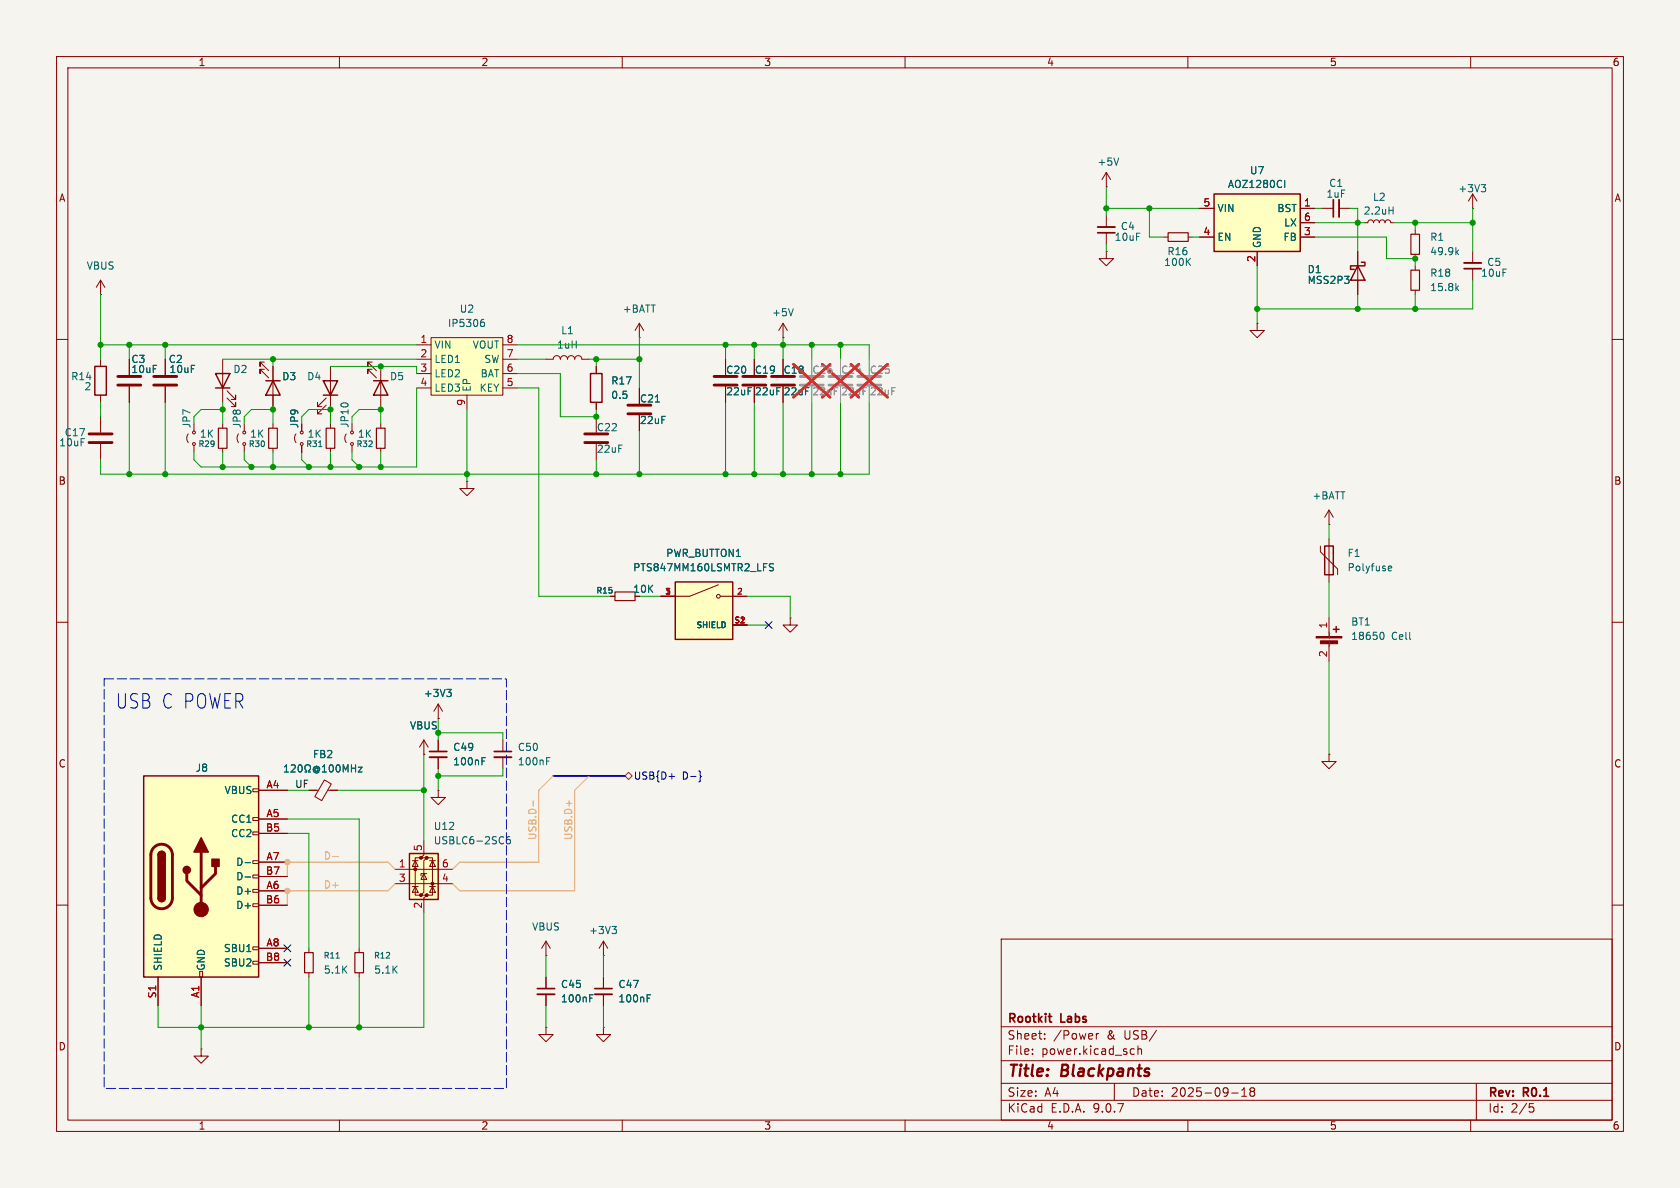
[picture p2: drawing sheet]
<svg xmlns="http://www.w3.org/2000/svg" width="297mm" height="210mm" viewBox="0 0 297 210" stroke-linecap="round" stroke-linejoin="round" font-family="sans-serif">
<path d="M0 0h297v210h-297z" fill="#f5f4ef" stroke="#f5f4ef" stroke-width=".18"/>
<g fill="none" stroke="#840000" stroke-width=".18">
<path d="M10 10h277v190h-277zM12 12h273v186h-273zM60 10v2M110 10v2M160 10v2M210 10v2M260 10v2M195.6 33h.1M195.6 30.5l-.8 1.3M195.6 30.5l.7 1.3M195.6 30.5v2.5M195.6 38.1v2"/>
<path d="M195.6 44.5v1.2h1.2l-1.2 1.3-1.3-1.3h1.3M195.6 44.5h.1M195.6 41.1v2.1M222.2 57.2v1.2h1.3l-1.3 1.3-1.2-1.3h1.2M222.2 57.2h.1M10 60h2M285 60h2M10 110h2M285 110h2M10 160h2M54.6 167.6v.8M54.6 172v.7"/>
<path d="M96.5 168.9h.1M96.5 166.4l-.7 1.2M96.5 166.4l.8 1.2M96.5 166.4v2.5M96.5 172.7v2.1M96.5 175.8v2M106.7 168.9h.1M106.7 166.4v2.5M106.7 172.7v2.1M106.7 175.8v2M106.7 166.4l-.8 1.2M106.7 166.4l.7 1.2"/>
<path d="M177 166h108v32h-108zM285 160h2M60 198v2M96.5 181.6v1.3h1.3l-1.3 1.3-1.3-1.3h1.3M96.5 181.6h.1M106.7 181.6v1.3h1.2l-1.2 1.3-1.3-1.3h1.3M106.7 181.6h.1M110 198v2M160 198v2M177 194.5h108M177 191.5h108M177 187.5h108"/>
<path d="M177 181.5h108M182.5 186.3v.1M182.5 185.5v.1M184.7 183.6v.1M184.7 182.8v.1M193.8 182.7v1M194.2 182.7l-.2 .1-.2 .2M197 191.5v3M200.1 185.4l.4 .1M200.5 186.3l-.4 .1M201.2 185.5l.2-.1 .3 .1 .1 .9M201.2 184.9v1.5"/>
<path d="M210 198v2M217.7 193.2h1.2M219.5 193.8h.9M219.5 192.7l.5-.4v1.5M221.2 192.9l-.2 .3v.5l.2 .1 .5-.1 .1-.2-.1-.4-.2-.2M221.2 192.9l-.2-.2 .2-.4 .5 .1 .1 .2-.3 .3M221.2 192.9h.3M260 198v2M261 191.5v6.5M270.4 195.1h.7M270.5 195.7h.4l.3 .3-.2 .5-.5 .1"/>
</g>
<path d="M194.1 41.1h3M95 174.8h3M105.2 174.8h3M185.3 179.7h.6M185.8 180.7h.1" fill="none" stroke="#840000" stroke-width=".3"/>
<path d="M53.8 168.4h1.6v3.6h-1.6z" fill="none" stroke="#840000" stroke-width=".2"/>
<path d="M197.8 27.9l-.4 1.3M59.4 169.4h.6M104.3 176.5h.4M104.3 175.8h.6M108.2 163.8h.8l-.4 .5M108.7 164.3l.3 .2v.3l-.3 .2M114.4 176.5h.4M114.4 175.8h.6" fill="none" stroke="#006464" stroke-width=".18"/>
<path d="M194.1 40.1h3M95 175.8h3M105.2 175.8h3" fill="none" stroke="#840000" stroke-width=".33"/>
<path d="M214.6 34.3h15.3v10.2h-15.3z" fill="#ffffc2"/>
<path d="M214.6 34.3h15.3v10.2h-15.3z" fill="none" stroke="#840000" stroke-width=".25"/>
<path d="M212.1 36.8h2.5M229.9 36.8h2.5M229.9 39.4h2.5M212.1 41.9h2.5M222.2 44.5v2.5M229.9 41.9h2.5M58.4 74.9v.8M58.4 79.2v.8M63.5 167.6v.8M63.5 172v.7" fill="none" stroke="#840000" stroke-width=".18"/>
<path d="M227.1 31.9v1.2M56.3 78.9h.6" fill="none" stroke="#006464" stroke-width=".18"/>
<path d="M57.7 75.7h1.5v3.5h-1.5zM62.7 168.4h1.6v3.6h-1.6z" fill="none" stroke="#840000" stroke-width=".2"/>
<path d="M72.4 150.9h5.1v8.1h-5.1z" fill="#ffffc2"/>
<g fill="#840000" stroke="#840000" stroke-width=".18">
<circle cx="73.4" cy="153.7" r=".25"/>
<circle cx="74.4" cy="151.6" r=".25"/>
<circle cx="74.4" cy="158.2" r=".25"/>
<circle cx="75.4" cy="151.6" r=".25"/>
<circle cx="75.4" cy="158.2" r=".25"/>
<circle cx="76.5" cy="156.2" r=".25"/>
</g>
<g fill="none" stroke="#840000" stroke-width=".18">
<path d="M69.8 153.7h10.2M69.8 156.2h10.2M72.9 156.7h1M72.9 152.1h1M73.4 152.1l.5 1.1h-1zM73.4 156.7l.5 1h-1zM74.4 151.6h-1v6.6h1M74.9 148.6v2.5l-.5 .5h1l-.5 .5v5.6l-.5 .5h1l-.5 .6v2.5M74.9 154.4l.5 1h-1zM75.4 154.4h-1v.4M75.4 151.6h1.1v6.6h-1.1M75.9 156.7h1.1"/>
<path d="M75.9 152.1h1.1M76.5 152.1l.5 1.1h-1.1zM76.5 156.7l.5 1h-1.1zM35.6 185.4v1.3h1.2l-1.2 1.3-1.3-1.3h1.3M35.6 185.4h.1"/>
</g>
<path d="M72.4 150.9h5.1v8.1h-5.1z" fill="none" stroke="#840000" stroke-width=".25"/>
<path d="M90.1 147.9l-.3 .1a.86 .86 0 0 0 0 1.2l.4-.2v-.4l-.2-.2h-.2l-.3 .2" fill="none" stroke="#006464" stroke-width=".18"/>
<path d="M25.4 137.2h20.3v35.5h-20.3z" fill="#ffffc2"/>
<g fill="none" stroke="#840000" stroke-width=".18">
<path d="M233.7 36.8h2M236.7 36.8h2.1M241.3 39.4h.5l.2-.4 .3-.1 .4 .1 .1 .4 .2-.4 .3-.1 .4 .1 .1 .4 .2-.4 .3-.1 .4 .1 .2 .4 .1-.4 .4-.1 .3 .1 .2 .4h.5M260.3 36.8h.1M260.3 34.3l-.7 1.3M260.3 34.3l.8 1.3M260.3 34.3v2.5M113 59.7h.1M113 57.2l-.7 1.2M113 57.2l.8 1.2M113 57.2v2.5M96.5 63.5h1.3a.64 .64 0 0 1 .6-.6 .64 .64 0 0 1 .7 .6 .64 .64 0 0 1 .6-.6 .64 .64 0 0 1 .6 .6 .64 .64 0 0 1 .7-.6 .64 .64 0 0 1 .6 .6 .64 .64 0 0 1 .6-.6 .64 .64 0 0 1 .7 .6h1.2"/>
<path d="M105.4 73.7v2.8M105.4 78.5v2.8M113 68.6v2.8M113 73.4v2.8M82.5 85.1v1.3h1.3l-1.3 1.2-1.2-1.2h1.2M82.5 85.1h.1M44.7 139.4h1v.6h-1zM45.7 139.7h5.1M54.6 139.7h1.7M57.4 137.9l1.2 .7-1.7 2.9-1.2-.7zM57.9 139.7h1.8M74.9 133.4h.1"/>
<path d="M74.9 130.8l-.7 1.3M74.9 130.8l.8 1.3M74.9 130.8v2.6M77.5 127h.1M77.5 139.7v1.3h1.2l-1.2 1.2-1.3-1.2h1.3M77.5 139.7h.1M77.5 124.5l-.8 1.2M77.5 124.5l.7 1.2M77.5 124.5v2.5M77.5 130.8v2M77.5 133.9v2M44.7 144.5h1v.5h-1z"/>
<path d="M44.7 147.1h1v.5h-1zM44.7 152.1h1v.6h-1zM44.7 154.7h1v.5h-1zM44.7 157.2h1v.5h-1zM44.7 159.8h1v.5h-1zM45.7 144.8h5.1M45.7 147.3h5.1M45.7 152.4h5.1M45.7 154.9h5.1M45.7 157.5h5.1M27.9 172.7v5.1M35.3 171.7h.5v1h-.5z"/>
<path d="M35.6 172.7v5.1M44.7 167.4h1v.5h-1zM44.7 169.9h1v.5h-1zM45.7 160h5.1M45.7 167.6h5.1M45.7 170.2h5.1"/>
</g>
<path d="M25.4 137.2h20.3v35.5h-20.3zM27.9 151.1a.64 .64 0 0 1 .7-.6 .64 .64 0 0 1 .6 .6M27.9 158.8a.64 .64 0 0 0 .7 .6 .64 .64 0 0 0 .6-.6" fill="none" stroke="#840000" stroke-width=".25"/>
<path d="M103.4 76.7h4M103.4 78.2h4M111 71.6h4.1M111 73.2h4.1M27.2 149.8a1.9 1.9 0 0 1 2.1-.4 1.9 1.9 0 0 1 1.2 1.7v7.7a1.91 1.91 0 0 1-1.9 1.8 1.91 1.91 0 0 1-1.9-1.8v-7.8l.1-.7zM33 154.4v1.3l2.6 2.5M35.6 150.6v10.2M38.1 153.2v1.2l-2.5 2.6" fill="none" stroke="#840000" stroke-width=".51"/>
<g fill="#840000" stroke="#840000" stroke-width=".25">
<path d="M27.9 151.1h1.3v7.7h-1.3z"/>
<path d="M28.1 150.7a.64 .64 0 0 1 .7-.2 .64 .64 0 0 1 .4 .6h-1.3z"/>
<path d="M27.9 158.8h1.3a.64 .64 0 0 1-.6 .6 .64 .64 0 0 1-.7-.6z"/>
<path d="M35.6 148.1l1.2 2.5h-2.5z"/>
<path d="M37.5 151.9h1.2v1.3h-1.2z"/>
<circle cx="33" cy="153.8" r=".63"/>
</g>
<circle cx="35.6" cy="160.8" r="1.27" fill="#840000" stroke="#840000" stroke-width=".18"/>
<g fill="none" stroke="#006464" stroke-width=".18">
<path d="M245.6 37.2h.7M246.3 36.6v1.3M261.9 32.6h.7l-.4 .5M262.4 33.1l.2 .3v.3l-.2 .2M115.9 71.1h.7M50.3 136.5h.7M50.3 135.6l.3-.4v1.3M51.5 135.3l.5-.1 .2 .4-.8 .9h.8M52.8 135.3l.2-.1a.68 .68 0 0 1 .4 .6 .68 .68 0 0 1-.4 .7l-.2-.2-.1-.3zM53.9 136.5h.3v-.3a.54 .54 0 0 1-.3-.7 .54 .54 0 0 1 .8-.2 .58 .58 0 0 1-.1 .9v.3h.3M56.2 135.9a.31 .31 0 0 0-.4-.1 .31 .31 0 0 0 0 .5 .31 .31 0 0 0 .4-.1M56.2 135.7v.5"/>
<path d="M56.2 136.2l.1 .1a.55 .55 0 0 0-.3-.9 .55 .55 0 0 0-.6 .6 .61 .61 0 0 0 .3 .6 .61 .61 0 0 0 .7-.1M57 136.5h.7M57 135.6l.4-.4v1.3M58.3 135.3l.2-.1a.68 .68 0 0 1 .4 .6 .68 .68 0 0 1-.4 .7l-.2-.2-.1-.3zM59.5 135.3l.2-.1a.68 .68 0 0 1 .5 .6 .68 .68 0 0 1-.5 .7l-.2-.2-.1-.3zM60.7 136.5v-1.3l.4 .9 .4-.9v1.3M62.1 135.2v1.3M62.1 135.8h.8M62.9 135.2v1.3M63.3 135.6h.7l-.7 .9h.7M79 121.9h.8l-.5 .4M79.5 122.3l.3 .3v.3l-.3 .2"/>
<path d="M85.2 134.5h.4M85.2 133.9h.6M43.3 152.5h1M43.3 155h1"/>
</g>
<path d="M235.7 35.3v3.1M75.9 132.8h3.1" fill="none" stroke="#840000" stroke-width=".3"/>
<path d="M236.7 35.3v3.1M75.9 133.9h3.1" fill="none" stroke="#840000" stroke-width=".33"/>
<path d="M76.2 59.7h12.7v10.2h-12.7z" fill="#ffffc2"/>
<g fill="none" stroke="#840000" stroke-width=".18">
<path d="M76.2 59.7h12.7v10.2h-12.7zM205.7 41.9h.8M210.1 41.9h.7M33.3 76.7l-.3 .7 .3 .8M34.3 78.7v1.3M39.4 63.5v7.6M39.4 74.9v.8M39.4 79.2v.8M40.1 70.4l1.6 1.5v-.8v.8h-.8M40.1 69.1l1.6 1.5v-.7v.7h-.8M42.2 76.7l-.3 .7 .3 .8M43.2 78.7v1.3"/>
<path d="M46.7 64h-.7v.8v-.8l1.5 1.5M46.7 65.3h-.7v.7v-.7l1.5 1.5M48.3 64.8v7.6M48.3 74.9v.8M48.3 79.2v.8M52.3 76.7l-.2 .7 .2 .8M53.3 78.7v1.3M57.7 71.6l-1.6 1.6v-.8v.8h.8M57.7 70.4l-1.6 1.5v-.8v.8h.8M58.4 64.8v7.6M65.8 64h-.8v.8v-.8l1.5 1.5M65.8 65.3h-.8v.7v-.7l1.5 1.5"/>
<path d="M67.3 64.8v7.6M73.7 61h2.5M73.7 63.5h2.5M73.7 66h2.5M73.7 68.6h2.5M82.5 69.9v2.5M88.9 61h2.5M88.9 63.5h2.5M88.9 66h2.5M88.9 68.6h2.5M105.4 64.8v1.2M105.4 71.1v1.3"/>
<path d="M107.9 105.4h.8"/>
<circle cx="34.3" cy="78.5" r=".25"/>
<circle cx="34.3" cy="76.5" r=".25"/>
<circle cx="43.2" cy="76.5" r=".25"/>
<circle cx="43.2" cy="78.5" r=".25"/>
<circle cx="53.3" cy="78.5" r=".25"/>
<circle cx="53.3" cy="76.5" r=".25"/>
</g>
<path d="M85.2 56.9h.2l.3 .3-.1 .4-.4 .1M85.5 56.5h-.3M209.9 46.2l.6 .7M210.5 45.7l-.8 .7" fill="none" stroke="#006464" stroke-width=".18"/>
<path d="M38.1 66h2.5l-1.2 2.6zM38.1 68.6h2.5M47 67.3h2.5M48.3 67.3l1.2 2.6h-2.5zM57.1 67.3h2.6l-1.3 2.6zM57.1 69.9h2.6M66 67.3h2.6M67.3 67.3l1.3 2.6h-2.6zM104.4 66h2v5.1h-2z" fill="none" stroke="#840000" stroke-width=".25"/>
<path d="M206.5 41.1h3.6v1.6h-3.6zM38.6 75.7h1.5v3.5h-1.5zM47.5 75.7h1.5v3.5h-1.5zM108.7 104.6h3.6v1.6h-3.6z" fill="none" stroke="#840000" stroke-width=".2"/>
<path d="M119.4 102.9h10.1v10.1h-10.1z" fill="#ffffc2"/>
<path d="M240 47l1.3 2.5h-2.5zM240.7 46.4h.6v.6h-2.5v.6h.6M16.8 64.8h2v5.1h-2zM234.2 96.5h1.5v5.1h-1.5zM119.4 102.9h10.1v10.1h-10.1zM235.7 111.3h1M236.2 110.7v1.1" fill="none" stroke="#840000" stroke-width=".25"/>
<g fill="none" stroke="#840000" stroke-width=".18">
<path d="M212.1 36.8h2.5M229.9 36.8h2.5M229.9 39.4h2.5M17.8 52.1h.1M17.8 49.5v2.6M17.8 49.5l-.8 1.3M17.8 49.5l.7 1.3M138.4 59.7h.1M138.4 57.2v2.5M138.4 57.2l-.7 1.2M138.4 57.2l.8 1.2M212.1 41.9h2.5"/>
<path d="M222.2 44.5v2.5M229.9 41.9h2.5M240 44.5v7.6M250.2 40.6v.8M250.2 45v.7M250.2 47v.8M250.2 51.3v.8M260.3 44.5v2M260.3 47.5v2M17.8 63.5v1.3M17.8 69.9v1.2M17.8 73.7v2.8"/>
<path d="M17.8 78.5v2.8M22.9 63.5v2.8M22.9 68.3v2.8M29.2 63.5v2.8M29.2 68.3v2.8M48.3 64.8v2.5M48.3 69.9v2.5M53.3 78.7v1.3M61.2 76.7l-.2 .7 .2 .8M62.2 78.7v1.3M67.3 74.9v.8M67.3 79.2v.8"/>
<path d="M105.4 64.8v1.2M105.4 71.1v1.3M113 68.6v2.8M113 73.4v2.8M128.3 63.5v2.8M128.3 68.3v2.8M133.3 63.5v2.8M133.3 68.3v2.8M138.4 63.5v2.8M138.4 68.3v2.8M233.4 96.5v1l3.1 3.1v1M234.9 92.7h.1"/>
<path d="M234.9 90.2v2.5M234.9 95.3v7.6M234.9 90.2l-.7 1.2M234.9 90.2l.8 1.2M107.9 105.4h.8M127 103.4l-5.1 2h-5.1M127.4 105.4h4.7M129.5 110.5h2.6M139.7 109.2v1.3h1.3l-1.3 1.3-1.3-1.3h1.3M139.7 109.2h.1M234.9 109.2v3.3M234.9 114.3v2.5"/>
<path d="M45.7 139.7h5.1M54.6 139.7h1.3M58.4 139.7h1.3M74.9 133.4h.1M77.5 127h.1M77.5 130.8v2M77.5 133.9v2M88.9 130.8v2M88.9 133.9v2M234.9 133.4v1.2h1.3l-1.3 1.3-1.2-1.3h1.2M234.9 133.4h.1M45.7 144.8h5.1"/>
<path d="M45.7 147.3h5.1M45.7 152.4h5.1M45.7 154.9h5.1M45.7 157.5h5.1M27.9 172.7v5.1M35.6 172.7v5.1M45.7 160h5.1M45.7 167.6h5.1M45.7 170.2h5.1M96.5 172.7v2.1M96.5 175.8v2M106.7 172.7v2.1"/>
<path d="M106.7 175.8v2"/>
<circle cx="62.2" cy="78.5" r=".25"/>
<circle cx="62.2" cy="76.5" r=".25"/>
<circle cx="127" cy="105.4" r=".33"/>
</g>
<g fill="none" stroke="#006464" stroke-width=".18">
<path d="M227.1 31.9v1.2M140.2 54.6l-.4 1.2M257.5 50.9l.4 .5M257.5 44.5l.4 .5M257.9 50.5l-.5 .5M257.9 44.2l-.5 .5M115.9 71.1h.7M136.7 99.7l-.4-.1-.2 .2v.3l.5 .3 .1 .3-.2 .2-.5-.1M235 111.9v1M244.1 111.8h.2a.68 .68 0 0 1 .4 .6 .68 .68 0 0 1-.4 .6h-.2M245.4 100.7l.2 .2 .4-.1M245.4 100.2l.2-.1h.3l.1 .1v.2l-.6 .1"/>
<path d="M50.3 136.5h.7M50.3 135.6l.3-.4v1.3M51.5 135.3l.5-.1 .2 .4-.8 .9h.8M52.8 135.3l.2-.1a.68 .68 0 0 1 .4 .6 .68 .68 0 0 1-.4 .7l-.2-.2-.1-.3zM53.9 136.5h.3v-.3a.54 .54 0 0 1-.3-.7 .54 .54 0 0 1 .8-.2 .58 .58 0 0 1-.1 .9v.3h.3M56.2 135.9a.31 .31 0 0 0-.4-.1 .31 .31 0 0 0 0 .5 .31 .31 0 0 0 .4-.1M56.2 135.7v.5M56.2 136.2l.1 .1a.55 .55 0 0 0-.3-.9 .55 .55 0 0 0-.6 .6 .61 .61 0 0 0 .3 .6 .61 .61 0 0 0 .7-.1M57 136.5h.7M57 135.6l.4-.4v1.3M58.3 135.3l.2-.1a.68 .68 0 0 1 .4 .6 .68 .68 0 0 1-.4 .7l-.2-.2-.1-.3zM59.5 135.3l.2-.1a.68 .68 0 0 1 .5 .6 .68 .68 0 0 1-.5 .7l-.2-.2-.1-.3z"/>
<path d="M60.7 136.5v-1.3l.4 .9 .4-.9v1.3M62.1 135.2v1.3M62.1 135.8h.8M62.9 135.2v1.3M63.3 135.6h.7l-.7 .9h.7M79 121.9h.8l-.5 .4M79.5 122.3l.3 .3v.3l-.3 .2M85.2 134.5h.4M85.2 133.9h.6M96.6 134.5h.5M96.6 133.9h.6M43.3 152.5h1"/>
<path d="M43.3 155h1M104.3 176.5h.4M104.3 175.8h.6M114.4 176.5h.4M114.4 175.8h.6"/>
</g>
<path d="M249.4 47.8h1.6v3.5h-1.6zM249.4 41.4h1.6v3.6h-1.6zM66.5 75.7h1.6v3.5h-1.6z" fill="none" stroke="#840000" stroke-width=".2"/>
<path d="M141.5 66.5h4M141.5 68.1h4M146.6 66.5h4M146.6 68.1h4M151.6 66.5h4.1M151.6 68.1h4.1" fill="none" stroke="#9c9b98" stroke-width=".51"/>
<path d="M143.5 63.5v2.8M143.5 68.3v2.8M148.6 63.5v2.8M148.6 68.3v2.8M153.7 63.5v2.8M153.7 68.3v2.8" fill="none" stroke="#9c9b98" stroke-width=".18"/>
<path d="M140.3 64.4l6.4 5.8M145.4 64.4l6.4 5.8M146.7 64.4l-6.4 5.8M150.4 64.4l6.5 5.8M151.8 64.4l-6.4 5.8M156.9 64.4l-6.5 5.8" fill="none" stroke="#e12e31" stroke-width=".46"/>
<path d="M258.8 47.5h3.1M87.4 132.8h3" fill="none" stroke="#840000" stroke-width=".3"/>
<path d="M258.8 46.5h3.1M87.4 133.9h3" fill="none" stroke="#840000" stroke-width=".33"/>
<g fill="#840000" stroke="#840000" stroke-width=".18">
<path d="M232.7 112.5h4.5v.3h-4.5z"/>
<path d="M233.4 113.3h3.1v.5h-3.1z"/>
</g>
<path d="M15.7 76.7h4.1M15.7 78.2h4.1M20.8 66.5h4.1M20.8 68.1h4.1M27.2 66.5h4M27.2 68.1h4M126.2 66.5h4.1M126.2 68.1h4.1M131.3 66.5h4.1M131.3 68.1h4.1M136.4 66.5h4.1M136.4 68.1h4.1" fill="none" stroke="#840000" stroke-width=".51"/>
<path d="M135.3 109.9l1.2 1.2M136.5 109.9l-1.2 1.2M118.3 137.3h.9M123.6 136.3l.2 .2v.6l.2 .2-.2 .1v.6l-.2 .2M50.2 167l1.2 1.2M50.2 169.6l1.2 1.2M51.4 167l-1.2 1.2M51.4 169.6l-1.2 1.2" fill="none" stroke="#000084" stroke-width=".18"/>
<path d="M110.5 137.2l.6-.7 .7 .7-.7 .6z" fill="none" stroke="#725600" stroke-width=".18"/>
<path d="M97.8 137.2l-2.6 2.5v12.7h-13.9l-1.3 1.3M104.1 137.2l-2.5 2.5v17.8h-20.3l-1.3-1.3M58.8 151.4h1M69.8 156.2l-1.2 1.3h-17.8v2.5M69.8 153.7l-1.2-1.3h-17.8v2.5M94.3 141.5v1M100.6 141.5v1" fill="none" stroke="#ffa829" stroke-width=".18"/>
<path d="M97.8 137.2h12.7" fill="none" stroke="#000084" stroke-width=".3"/>
<g fill="none" stroke="#009600" stroke-width=".18">
<path d="M195.6 36.8h16.5M195.6 33v5.1M203.2 36.8v5.1h2.5M232.4 39.4h8.9M232.4 36.8h1.3M238.8 36.8h1.2v7.7M246.4 39.4h13.9M250.2 39.4v1.2M260.3 36.8v7.7M17.8 52.1v11.4M113 59.7v8.9M138.4 59.7v3.8"/>
<path d="M195.6 43.2v1.3M210.8 41.9h1.3M222.2 47v10.2M232.4 41.9h12.7v3.8h5.1v1.3M240 52.1v2.5M250.2 52.1v2.5M260.3 49.5v5.1h-38.1M17.8 61h55.9M17.8 71.1v2.6M22.9 61v2.5M22.9 71.1v12.7M29.2 61v2.5"/>
<path d="M29.2 71.1v12.7M39.4 63.5h34.3M39.4 71.1v3.8M39.4 72.4h-3.8l-1.3 1.3M43.2 73.7l1.2-1.3h3.9v2.5M48.3 63.5v1.3M53.3 73.7l1.3-1.3h3.8v2.5M58.4 64.8h15.3v1.2M62.2 73.7l1.3-1.3h3.8v2.5M73.7 68.6v14h-38.1l-1.3-1.3v-1.3M82.5 72.4v12.7M91.4 68.6h3.8v36.8h12.7"/>
<path d="M91.4 66h7.7v7.7h6.3v-1.3M91.4 61h62.3v2.5M91.4 63.5h5.1M104.1 63.5h8.9M105.4 63.5v1.3M113 76.2v7.6M128.3 61v2.5M128.3 71.1v12.7M133.3 61v2.5M133.3 71.1v12.7M138.4 71.1v12.7M143.5 61v2.5"/>
<path d="M143.5 71.1v12.7M148.6 61v2.5M148.6 71.1v12.7M153.7 71.1v12.7h-135.9v-2.5M39.4 80v2.6M43.2 80v1.3l1.2 1.3M48.3 80v2.6M53.3 80v1.3l1.3 1.3M58.4 80v2.6M62.2 80v1.3l1.3 1.3M67.3 80v2.6M105.4 81.3v2.5"/>
<path d="M234.9 92.7v2.6M113 105.4h3.8M132.1 105.4h7.6v3.8M132.1 110.5h3.8M234.9 102.9v6.3M234.9 116.8v16.6M50.8 139.7h3.8M59.7 139.7h15.2M74.9 133.4v15.2M77.5 127v3.8M77.5 135.9v3.8M77.5 129.5h11.4v1.3"/>
<path d="M88.9 135.9v1.3h-11.4M50.8 147.3h3.8v20.3M50.8 144.8h12.7v22.8M35.6 177.8v7.6M54.6 172.7v8.9M63.5 172.7v8.9M74.9 161.3v20.3h-47v-3.8M96.5 168.9v3.8M96.5 177.8v3.8M106.7 168.9v3.8M106.7 177.8v3.8"/>
</g>
<path d="M18.4 120h71.1v72.4h-71.1z" fill="none" stroke="#0000c2" stroke-width=".18" stroke-dasharray="1.7 .6"/>
<g fill="#009600" stroke="#009600" stroke-width=".18">
<circle cx="29.2" cy="83.8" r=".46"/>
<circle cx="39.4" cy="82.6" r=".46"/>
<circle cx="29.2" cy="61" r=".46"/>
<circle cx="22.9" cy="61" r=".46"/>
<circle cx="22.9" cy="83.8" r=".46"/>
<circle cx="39.4" cy="72.4" r=".46"/>
<circle cx="17.8" cy="61" r=".46"/>
<circle cx="58.4" cy="82.6" r=".46"/>
<circle cx="54.6" cy="82.6" r=".46"/>
<circle cx="77.5" cy="137.2" r=".46"/>
<circle cx="35.6" cy="181.6" r=".46"/>
<circle cx="63.5" cy="181.6" r=".46"/>
<circle cx="54.6" cy="181.6" r=".46"/>
<circle cx="74.9" cy="139.7" r=".46"/>
<circle cx="58.4" cy="72.4" r=".46"/>
<circle cx="67.3" cy="64.8" r=".46"/>
<circle cx="48.3" cy="82.6" r=".46"/>
<circle cx="48.3" cy="72.4" r=".46"/>
<circle cx="67.3" cy="72.4" r=".46"/>
<circle cx="67.3" cy="82.6" r=".46"/>
<circle cx="44.4" cy="82.6" r=".46"/>
<circle cx="63.5" cy="82.6" r=".46"/>
<circle cx="48.3" cy="63.5" r=".46"/>
<circle cx="105.4" cy="73.7" r=".46"/>
<circle cx="128.3" cy="61" r=".46"/>
<circle cx="128.3" cy="83.8" r=".46"/>
<circle cx="113" cy="63.5" r=".46"/>
<circle cx="105.4" cy="63.5" r=".46"/>
<circle cx="105.4" cy="83.8" r=".46"/>
<circle cx="82.5" cy="83.8" r=".46"/>
<circle cx="77.5" cy="129.5" r=".46"/>
<circle cx="143.5" cy="83.8" r=".46"/>
<circle cx="143.5" cy="61" r=".46"/>
<circle cx="222.2" cy="54.6" r=".46"/>
<circle cx="195.6" cy="36.8" r=".46"/>
<circle cx="148.6" cy="61" r=".46"/>
<circle cx="148.6" cy="83.8" r=".46"/>
<circle cx="203.2" cy="36.8" r=".46"/>
<circle cx="260.3" cy="39.4" r=".46"/>
<circle cx="250.2" cy="39.4" r=".46"/>
<circle cx="240" cy="54.6" r=".46"/>
<circle cx="240" cy="39.4" r=".46"/>
<circle cx="250.2" cy="54.6" r=".46"/>
<circle cx="250.2" cy="45.7" r=".46"/>
<circle cx="133.3" cy="83.8" r=".46"/>
<circle cx="113" cy="83.8" r=".46"/>
<circle cx="138.4" cy="83.8" r=".46"/>
<circle cx="133.3" cy="61" r=".46"/>
<circle cx="138.4" cy="61" r=".46"/>
</g>
<g fill="#ffa829" stroke="#ffa829" stroke-width=".18">
<circle cx="50.8" cy="152.4" r=".46"/>
<circle cx="50.8" cy="157.5" r=".46"/>
</g>
<text font-size="3.5" fill="#0000c2" x="20.3" y="125.5">USB C POWER</text>
<g font-size="2.8" fill="#840000">
<text x="178" y="190.9">Title:</text>
<text x="187.7" y="190.9">Blackpants</text>
</g>
<g font-size="2.1" fill="#840000">
<text x="178" y="184">Sheet:</text>
<text x="178" y="181.2">Rootkit</text>
<text x="186.2" y="184">/Power</text>
<text x="187.6" y="181.2">Labs</text>
<text x="195.7" y="184">&amp;</text>
<text x="198.9" y="184">USB/</text>
<text x="178" y="186.7">File:</text>
<text x="184.1" y="186.7">power.kicad_sch</text>
<text x="178" y="196.9">KiCad</text>
<text x="178" y="194.1">Size:</text>
<text x="184.7" y="194.1">A4</text>
<text x="185.7" y="196.9">E.D.A.</text>
<text x="193.3" y="196.9">9.0.7</text>
<text x="200" y="194.1">Date:</text>
<text x="207" y="194.1">2025-09-18</text>
<text x="263" y="194.3">Rev:</text>
<text x="263" y="196.9">Id:</text>
<text x="267.1" y="196.9">2/5</text>
<text x="269.4" y="194.3">R0.1</text>
</g>
<g font-size="1.8" fill="#840000">
<text x="35" y="11.9">1</text>
<text x="85" y="11.9">2</text>
<text x="135" y="11.9">3</text>
<text x="185" y="11.9">4</text>
<text x="235" y="11.9">5</text>
<text x="285" y="11.9">6</text>
<text x="10.3" y="35.9">A</text>
<text x="285.3" y="35.9">A</text>
<text x="52.9" y="75.8" transform="rotate(-90 52.9 75.8)">JP9</text>
<text x="10.3" y="85.9">B</text>
<text x="285.3" y="85.9">B</text>
<text x="111.8" y="105">10K</text>
<text x="10.3" y="135.9">C</text>
<text x="285.3" y="135.9">C</text>
<text x="10.3" y="185.9">D</text>
<text x="285.3" y="185.9">D</text>
<text x="35" y="199.9">1</text>
<text x="85" y="199.9">2</text>
<text x="135" y="199.9">3</text>
<text x="185" y="199.9">4</text>
<text x="235" y="199.9">5</text>
<text x="285" y="199.9">6</text>
</g>
<g font-size="1.8" fill="#006464">
<text x="193.9" y="29.5">+5V</text>
<text x="217" y="33.4">AOZ1280CI</text>
<text x="220.9" y="31">U7</text>
<text x="234.4" y="35.2">1uF</text>
<text x="234.9" y="33.2">C1</text>
<text x="242.6" y="35.7">L2</text>
<text x="257.7" y="34.2">+3V3</text>
<text x="198" y="40.9">C4</text>
<text x="215.1" y="37.7">VIN</text>
<text x="225.7" y="37.7">BST</text>
<text x="226.9" y="40.2">LX</text>
<text x="241" y="38.1">2.2uH</text>
<text x="15.2" y="47.9">VBUS</text>
<text x="197" y="42.8">10uF</text>
<text x="205.7" y="47.2">100K</text>
<text x="206.3" y="45.3">R16</text>
<text x="215.1" y="42.8">EN</text>
<text x="223.1" y="43.9" transform="rotate(-90 223.1 43.9)">GND</text>
<text x="226.8" y="42.8">FB</text>
<text x="252.7" y="42.8">R1</text>
<text x="252.7" y="45.3">49.9k</text>
<text x="262.8" y="47.2">C5</text>
<text x="231.1" y="48.5">D1</text>
<text x="231.1" y="50.4">MSS2P3</text>
<text x="252.7" y="49.1">R18</text>
<text x="252.7" y="51.7">15.8k</text>
<text x="261.7" y="49.1">10uF</text>
<text x="79.1" y="58">IP5306</text>
<text x="81.2" y="55.5">U2</text>
<text x="99.1" y="59.3">L1</text>
<text x="110" y="55.5">+BATT</text>
<text x="136.4" y="56.1">+5V</text>
<text x="23.1" y="64.4">C3</text>
<text x="29.7" y="64.4">C2</text>
<text x="76.7" y="61.8">VIN</text>
<text x="76.7" y="64.4">LED1</text>
<text x="83.5" y="61.8">VOUT</text>
<text x="85.5" y="64.4">SW</text>
<text x="98.4" y="61.8">1uH</text>
<text x="12.5" y="67.4">R14</text>
<text x="14.8" y="69.2">2</text>
<text x="23.1" y="66.1">10uF</text>
<text x="29.9" y="66.1">10uF</text>
<text x="41.2" y="66.1">D2</text>
<text x="49.8" y="67.4">D3</text>
<text x="54.2" y="67.4">D4</text>
<text x="68.8" y="67.4">D5</text>
<text x="76.7" y="66.9">LED2</text>
<text x="76.7" y="69.4">LED3</text>
<text x="83.4" y="69.3" transform="rotate(-90 83.4 69.3)">EP</text>
<text x="84.7" y="69.4">KEY</text>
<text x="84.9" y="66.9">BAT</text>
<text x="108" y="68.2">R17</text>
<text x="108" y="70.7">0.5</text>
<text x="113" y="71.3">C21</text>
<text x="128.3" y="66.3">C20</text>
<text x="128.3" y="70.1">22uF</text>
<text x="133.4" y="66.3">C19</text>
<text x="133.4" y="70.1">22uF</text>
<text x="138.4" y="66.3">C18</text>
<text x="138.4" y="70.1">22uF</text>
<text x="11.3" y="77.3">C17</text>
<text x="35.2" y="77.6">1K</text>
<text x="44.1" y="77.6">1K</text>
<text x="54.3" y="77.6">1K</text>
<text x="63.2" y="77.6">1K</text>
<text x="105.4" y="76.4">C22</text>
<text x="113" y="75.2">22uF</text>
<text x="10.4" y="79.1">10uF</text>
<text x="105.4" y="80.2">22uF</text>
<text x="231.9" y="88.5">+BATT</text>
<text x="111.8" y="101.2">PTS847MM160LSMTR2_LFS</text>
<text x="117.7" y="98.7">PWR_BUTTON1</text>
<text x="238.1" y="98.7">F1</text>
<text x="238.1" y="101.2">Polyfuse</text>
<text x="238.8" y="110.8">BT1</text>
<text x="238.8" y="113.3">18650</text>
<text x="246" y="113.3">Cell</text>
<text x="235.8" y="114.6" transform="rotate(-90 235.8 114.6)">+</text>
<text x="74.8" y="123.4">+3V3</text>
<text x="72.4" y="129.1">VBUS</text>
<text x="34.5" y="136.6">J8</text>
<text x="55.2" y="134.2">FB2</text>
<text x="80" y="135.5">100nF</text>
<text x="80" y="132.9">C49</text>
<text x="91.4" y="135.5">100nF</text>
<text x="91.4" y="132.9">C50</text>
<text x="39.6" y="140.6">VBUS</text>
<text x="40.8" y="145.6">CC1</text>
<text x="40.8" y="148.2">CC2</text>
<text x="76.6" y="146.9">U12</text>
<text x="76.6" y="149.5">USBLC6-2SC6</text>
<text x="41.7" y="153.3">D-</text>
<text x="41.7" y="155.8">D-</text>
<text x="41.7" y="158.3">D+</text>
<text x="41.7" y="160.9">D+</text>
<text x="94" y="164.7">VBUS</text>
<text x="104" y="165.3">+3V3</text>
<text x="28.8" y="171.7" transform="rotate(-90 28.8 171.7)">SHIELD</text>
<text x="36.4" y="171.7" transform="rotate(-90 36.4 171.7)">GND</text>
<text x="39.5" y="168.5">SBU1</text>
<text x="39.5" y="171">SBU2</text>
<text x="57.2" y="172.3">5.1K</text>
<text x="66" y="172.3">5.1K</text>
<text x="99.1" y="177.4">100nF</text>
<text x="99.1" y="174.9">C45</text>
<text x="109.2" y="177.4">100nF</text>
<text x="109.2" y="174.9">C47</text>
</g>
<g font-size="1.8" fill="#a90000">
<text x="212.7" y="36.6">5</text>
<text x="212.7" y="41.7">4</text>
<text x="230.4" y="36.6">1</text>
<text x="230.4" y="39.1">6</text>
<text x="230.4" y="41.7">3</text>
<text x="222" y="46.4" transform="rotate(-90 222 46.4)">2</text>
<text x="74.2" y="60.7">1</text>
<text x="74.2" y="63.2">2</text>
<text x="74.2" y="65.8">3</text>
<text x="89.5" y="60.7">8</text>
<text x="89.5" y="63.2">7</text>
<text x="89.5" y="65.8">6</text>
<text x="74.2" y="68.3">4</text>
<text x="82.3" y="71.8" transform="rotate(-90 82.3 71.8)">9</text>
<text x="89.5" y="68.3">5</text>
<text x="234.7" y="111.2" transform="rotate(-90 234.7 111.2)">1</text>
<text x="234.7" y="116.3" transform="rotate(-90 234.7 116.3)">2</text>
<text x="47" y="139.4">A4</text>
<text x="46.9" y="147.1">B5</text>
<text x="47" y="144.5">A5</text>
<text x="46.9" y="154.7">B7</text>
<text x="47" y="152.1">A7</text>
<text x="70.4" y="153.4">1</text>
<text x="70.4" y="156">3</text>
<text x="74.7" y="150.6" transform="rotate(-90 74.7 150.6)">5</text>
<text x="78" y="153.4">6</text>
<text x="78" y="156">4</text>
<text x="46.9" y="159.8">B6</text>
<text x="47" y="157.2">A6</text>
<text x="74.7" y="160.7" transform="rotate(-90 74.7 160.7)">2</text>
<text x="47" y="167.4">A8</text>
<text x="46.9" y="169.9">B8</text>
<text x="27.7" y="176.6" transform="rotate(-90 27.7 176.6)">S1</text>
<text x="35.3" y="176.5" transform="rotate(-90 35.3 176.5)">A1</text>
</g>
<g font-size="1.8" fill="#939391">
<text x="143.5" y="66.3">C26</text>
<text x="143.5" y="70.1">22uF</text>
<text x="148.6" y="66.3">C24</text>
<text x="148.6" y="70.1">22uF</text>
<text x="153.7" y="66.3">C25</text>
<text x="153.7" y="70.1">22uF</text>
</g>
<g font-size="1.8" fill="#009600">
<text x="33.9" y="75.8" transform="rotate(-90 33.9 75.8)">JP7</text>
<text x="42.8" y="75.8" transform="rotate(-90 42.8 75.8)">JP8</text>
<text x="61.8" y="75.7" transform="rotate(-90 61.8 75.7)">JP10</text>
</g>
<text font-size="1.8" fill="#0f0f0f" x="52.1" y="139.4">UF</text>
<g font-size="1.8" fill="#000084">
<text x="112" y="138">USB{D+</text>
<text x="120.6" y="138">D-}</text>
</g>
<g font-size="1.8" fill="#ffa829">
<text x="94.9" y="148.6" transform="rotate(-90 94.9 148.6)">USB.D-</text>
<text x="101.3" y="148.6" transform="rotate(-90 101.3 148.6)">USB.D+</text>
<text x="57.1" y="152.1">D-</text>
<text x="57.1" y="157.1">D+</text>
</g>
<g font-size="1.4" fill="#006464">
<text x="35" y="79.2">R29</text>
<text x="43.9" y="79.2">R30</text>
<text x="54" y="79.2">R31</text>
<text x="62.9" y="79.2">R32</text>
<text x="105.3" y="105.1">R15</text>
<text x="123" y="111.2">SHIELD</text>
<text x="57.1" y="169.6">R11</text>
<text x="66" y="169.6">R12</text>
</g>
<g font-size="1.4" fill="#a90000">
<text x="117.5" y="105.2">1</text>
<text x="130.2" y="105.2">2</text>
<text x="129.7" y="110.2">S1</text>
<text x="130.7" y="110.2">2</text>
</g>
</svg>
